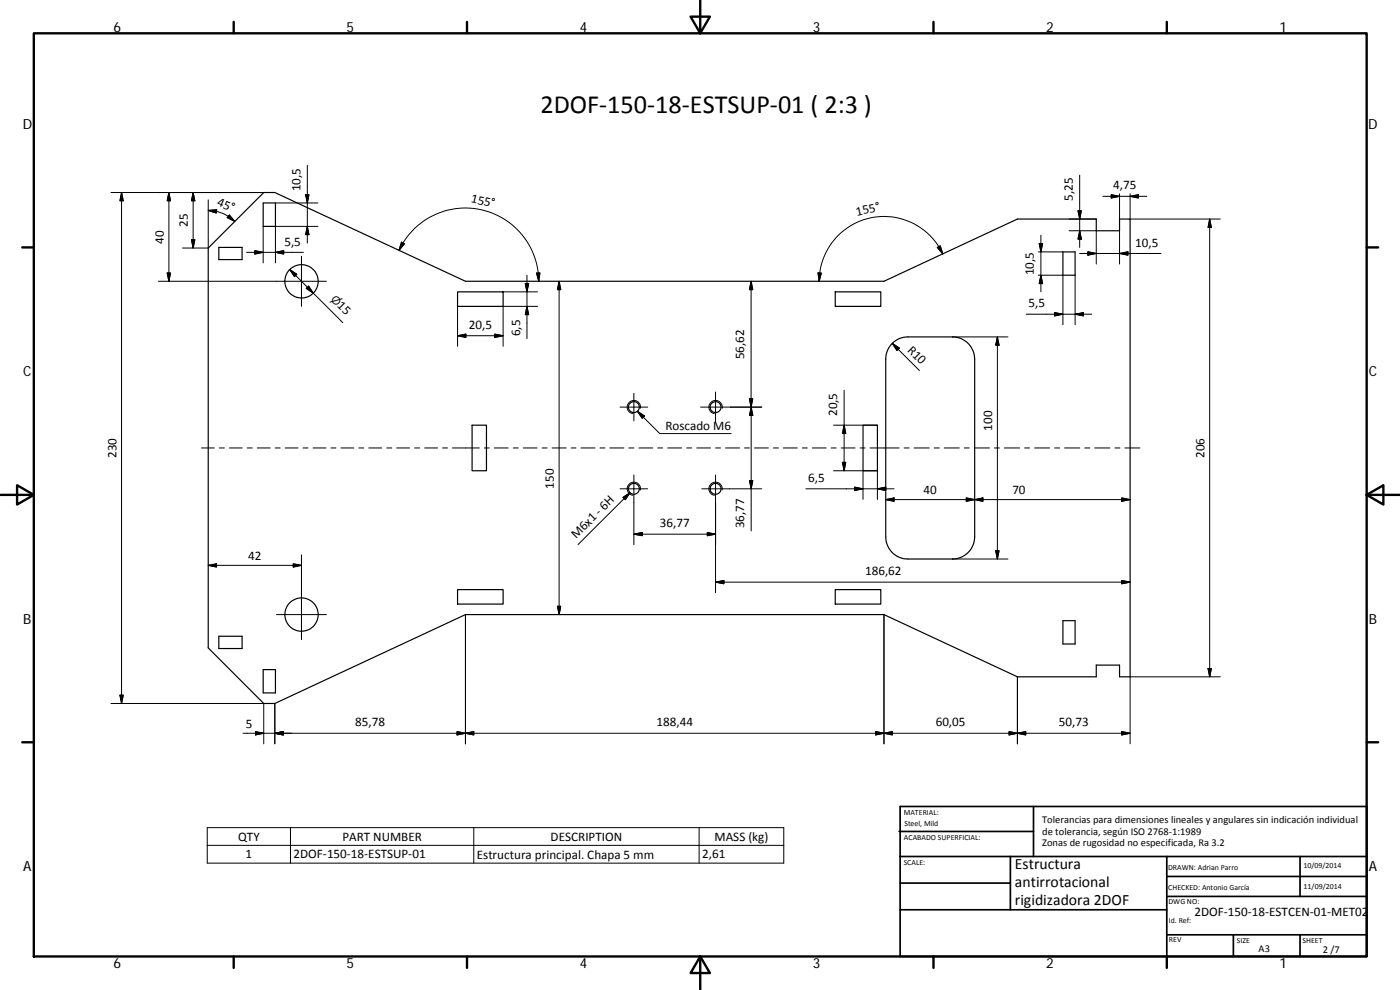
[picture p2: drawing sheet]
<svg xmlns="http://www.w3.org/2000/svg" width="420mm" height="297mm" viewBox="0 0 420 297" stroke-linecap="round" stroke-linejoin="round" font-family="sans-serif">
<g fill="none" stroke="#000" stroke-width=".36">
<path d="M79.2 57.8h3.3l57.2 26.6h125.6l40-18.7h23.7v3.5h7v-3.5h3.2v137.4h-3.2v-3.5h-7v3.5h-23.7l-40-18.7h-125.6l-57.2 26.7h-3.3l-16.7-16.7v-120zM65.7 74.2h7v3.7h-7zM79 60.9h3.7v7h-3.7zM319 75.6h3.7v7h-3.7zM137.3 87.6h13.7v4.3h-13.7zM250.7 87.6h13.6v4.3h-13.6zM268 102.8a6.5 6.5 0 0 1 4.5-1.7h13.3a6.7 6.7 0 0 1 6.7 6.6v53.4a6.7 6.7 0 0 1-6.7 6.6h-13.3a6.6 6.6 0 0 1-6.7-6.6v-53.4a6.9 6.9 0 0 1 2.2-4.9zM141.7 127.6h4.3v13.6h-4.3zM259 127.6h4.3v13.6h-4.3zM137.3 176.9h13.7v4.4h-13.7zM250.7 176.9h13.6v4.4h-13.6zM65.7 190.9h7v3.7h-7z"/>
<path d="M319 186.2h3.7v7h-3.7zM79 200.9h3.7v7h-3.7z"/>
<circle cx="90.5" cy="84.4" r="5"/>
<circle cx="190.2" cy="122.1" r="1.64"/>
<circle cx="214.7" cy="122.1" r="1.65"/>
<circle cx="190.2" cy="146.7" r="1.64"/>
<circle cx="214.7" cy="146.7" r="1.65"/>
<circle cx="90.5" cy="184.4" r="5"/>
</g>
<g fill="none" stroke="#000" stroke-width=".3">
<path d="M33.3 57.8h45.9M36.5 57.8v153.3M36.5 57.8l.5 2.4h-1zM50.7 57.8v26.6M50.7 57.8l.5 2.4h-1zM58 57.8v16.6M58 57.8l.5 2.4h-1zM62.5 60v14.4h-7.7M91.7 58.4h1l-.5 2.5zM92.2 49.6v23.3M324 52.6v21.6M331 58.9h13.2"/>
<path d="M333.5 58.4l2.5 .5-2.5 .5zM336 58.1v7.6M339.2 58.9l2.5-.5v1zM339.2 58.1v7.6h27M57.5 71.9h1l-.5 2.5zM62.5 63.1a11.6 11.6 0 0 1 8 3.3M62.5 63.1l2.5-.2-.1 1zM68.8 64.5l1.7 1.9-2.3-1.1zM74 75.7h17M76.5 75.2l2.5 .5-2.5 .5zM79 67.9v11M82.7 60.9h12.7"/>
<path d="M82.7 75.7l2.4-.5v1zM90.5 76.9v15M92.2 67.9l.5 2.5h-1zM95.4 67.9h-12.7v11M119.7 75.1a22 22 0 0 1 24.7-12.2 22 22 0 0 1 17.3 21.5M120.5 72.7l.9 .5-1.7 1.9zM281.3 74.2l.9-.4 .7 2.4zM282.9 76.2a19.5 19.5 0 0 0-21.8-10.8 19.5 19.5 0 0 0-15.3 19M311.6 75.6h7.4M311.9 73.1h1l-.5 2.5zM312.4 70.6v17M320.9 65.7h8.1"/>
<path d="M320.9 69.2h8.1v10M323.5 63.2h1l-.5 2.5zM324 76.1h24.4M324 69.2l.5 2.6h-1zM326.5 75.5l2.5 .6-2.5 .5zM336 76.1l2.5-.6v1.1zM336 69.2v10M363 65.7l.5 2.5h-.9zM363 65.7v137.4M50.2 81.9h1l-.5 2.5zM87 80.9l2.1 1.4-.7 .7zM87 80.9l15.9 15.9"/>
<path d="M92.6 85.8l1.4 2.1-2.1-1.4zM98 84.4h-50.5M137.3 91.9v12M151 87.6h10.3M157.6 85.1h1.1l-.6 2.5zM158.1 82.6v19M158.1 91.9l.6 2.5h-1.1zM161 81.9h1l-.3 2.5zM161.3 91.9h-10.3v12M167.8 84.4v100M167.8 84.4l.5 2.5h-1zM225.4 84.4v37.8"/>
<path d="M225.4 84.4l.5 2.5h-1zM245.5 81.9h1l-.7 2.5zM308 94.3h19.6M311.6 82.6h7.4v14.9M312.4 82.6l.5 2.5h-1zM316.5 93.8l2.5 .5-2.5 .5zM322.7 94.3l2.5-.5v1zM322.7 82.6v14.9M137.3 100.7l2.5-.5v1zM137.3 100.7h13.7M148.5 100.2l2.5 .5-2.5 .5zM190.2 118v8.3"/>
<path d="M214.7 117.6v9M224.9 119.7h1l-.5 2.5zM253.3 117.1v24.1M267.8 103l8.1 8.2M267.8 103l2.1 1.4-.7 .8zM285.8 101.1h16.7M299.3 101.1v66.6M299.3 101.1l.5 2.5h-1zM60.5 134.4h3.8M65.8 134.4h1.5M68.8 134.4h3.9M74.2 134.4h1.5"/>
<path d="M77.2 134.4h3.9M82.6 134.4h1.5M85.6 134.4h3.8M90.9 134.4h1.5M93.9 134.4h3.9M99.3 134.4h1.5M102.3 134.4h3.9M107.7 134.4h1.5M110.7 134.4h3.9M116.1 134.4h1.5M119.1 134.4h3.8M124.4 134.4h1.6"/>
<path d="M127.5 134.4h3.8M132.8 134.4h1.5M135.8 134.4h8.1M145.4 134.4h1.4M148.3 134.4h4.2M154 134.4h1.5M157 134.4h4.2M162.7 134.4h1.5M165.7 134.4h4.2M171.4 134.4h1.5M174.4 134.4h4.2M180.1 134.4h1.5"/>
<path d="M183 134.4h4.2M186.1 122.2h8.3M188.7 134.4h1.5M191.3 123.4l6.7 6.7h21.4M191.3 123.4l2.1 1.4-.7 .7zM191.7 134.4h4.2M192.2 122.5a1.99 1.99 0 0 0-1.6-2.3 1.99 1.99 0 0 0-2.3 1.6 1.99 1.99 0 0 0 1.6 2.3M197.4 134.4h1.5M200.4 134.4h4.2M206.1 134.4h1.5M209.1 134.4h4.1M210.3 122.2h18.3"/>
<path d="M214.7 134.4h1.5M216.7 122.5a2.01 2.01 0 0 0-1.6-2.3 2.01 2.01 0 0 0-2.3 1.6 2.01 2.01 0 0 0 1.6 2.3M217.8 134.4h4.1M223.4 134.4h1.5M225.4 122.2v37.1M225.4 122.2l.5 2.5h-1zM226.4 134.4h4.2M232.1 134.4h1.5M235.1 134.4h4.2M240.8 134.4h1.5M243.8 134.4h4.2M249.4 134.4h1.5"/>
<path d="M250.2 127.6h13.1M252.4 134.4h4.2M252.8 138.7h1l-.5 2.5zM253.3 127.6l.5 2.5h-1zM258.1 134.4h1.5M261.1 134.4h8.7M271.3 134.4h1.5M274.3 134.4h4.6M280.4 134.4h1.5M283.4 134.4h4.5M289.4 134.4h1.5M292.4 134.4h4.6"/>
<path d="M298.4 134.4h1.5M301.4 134.4h4.6M307.5 134.4h1.5M310.5 134.4h4.5M316.5 134.4h1.5M319.5 134.4h4.6M325.6 134.4h1.5M328.5 134.4h4.6M334.6 134.4h1.5M337.6 134.4h4.5M186.1 146.7h8.3M187 149.2l2.1-1.4-1.4 2.1z"/>
<path d="M189.1 147.8l-15.6 15.6M190.2 142.5v20.9M192.2 147a1.99 1.99 0 0 0-1.6-2.3 1.99 1.99 0 0 0-2.3 1.6 1.99 1.99 0 0 0 1.6 2.3M210.6 146.7h18M212.3 159.8l2.4 .5-2.4 .4zM214.7 142.5v35.3M216.7 147a2.01 2.01 0 0 0-1.6-2.3 2.01 2.01 0 0 0-2.3 1.6 2.01 2.01 0 0 0 1.6 2.3M224.9 144.2h1l-.5 2.5zM241.9 146.7h26.4M250.2 141.2h13.1v8.6M256.5 146.2l2.5 .5-2.5 .5zM259 141.2v8.6"/>
<path d="M263.3 146.7l2.5-.5v1zM265.8 149.9l2.5-.5v1zM265.8 149.9h73.4M290 149.4l2.5 .5-2.5 .5zM292.5 149.9l2.5-.5v1zM336.6 149.4l2.6 .5-2.6 .5zM62.5 169.6l2.5-.4v.9zM62.5 169.6h28M88 169.2l2.5 .4-2.5 .5zM90.5 166.5v25.4M190.2 160.3l2.5-.5v.9zM190.2 160.3h24.5"/>
<path d="M214.7 174.7l2.5-.5v1zM214.7 174.7h124.5M285.8 167.7h16.7M298.8 165.2h1l-.5 2.5zM336.6 174.2l2.6 .5-2.6 .5zM83 184.4h15M139.7 184.4v38.8M167.3 181.9h1l-.5 2.5zM265.3 184.4v38.8M33.3 211.1h45.9v12.1M36 208.6h1l-.5 2.5zM76.7 219.5l2.5 .5-2.5 .5z"/>
<path d="M82.5 211.1v12.1M137.2 219.5l2.5 .5-2.5 .5zM262.8 219.5l2.5 .5-2.5 .5zM302.8 219.5l2.5 .5-2.5 .5zM305.3 203.1v20.1M336.6 219.5l2.6 .5-2.6 .5zM362.6 200.6h.9l-.5 2.5zM366.2 203.1h-27v20.1M73 220h266.2M82.5 220l2.5-.5v1zM139.7 220l2.5-.5v1zM265.3 220l2.5-.5v1z"/>
<path d="M305.3 220l2.5-.5v1zM62.2 248.3h173v10.7h-173zM62.2 253.6h173M87.2 248.3v10.7M142.2 248.3v10.7M209.8 248.3v10.7"/>
</g>
<g fill="none" stroke="#000" stroke-width=".71">
<path d="M10.1 10h400.1v277h-400.1zM70.1 6.6v3.4M140.2 6.6v3.4M207.3 5h5.8l-2.9 5zM210.2 0v10M280.2 6.6v3.4M350.2 6.6v3.4M6.7 74.2h3.4M410.2 74.2h3.4M.2 148.5h9.9M5.1 145.6l5 2.9-5 2.9zM410.2 148.5l5-2.9v5.8z"/>
<path d="M410.2 148.5h9.9M6.7 222.7h3.4M410.2 222.7h3.4M70.1 287v3.4M140.2 287v3.4M210.2 287l2.9 5h-5.8zM210.2 287v10M280.2 287v3.4M350.2 287v3.4"/>
</g>
<g fill="none" stroke="#000" stroke-width=".51">
<path d="M269.8 249.5h40.4M270.1 257h140.1M270.1 242h140.1v45h-140.1zM303.2 257v16M310.2 242v15M350.2 257v30M390.2 257v12M270.1 273h80.1M270.1 265h33.1M350.2 269h60M350.2 263h60M350.2 280.5h60"/>
<path d="M370.2 280.5v6.5M390.2 280.5v6.5"/>
</g>
<g fill="#000" stroke="#000" stroke-width=".3">
<path d="M91.7 58.4h1l-.5 2.5zM333.5 58.4l2.5 .5-2.5 .5zM339.2 58.9l2.5-.5v1zM36.5 57.8l.5 2.4h-1zM50.7 57.8l.5 2.4h-1zM57.5 71.9h1l-.5 2.5zM58 57.8l.5 2.4h-1zM62.5 63.1l2.5-.2-.1 1zM68.8 64.5l1.7 1.9-2.3-1.1zM76.5 75.2l2.5 .5-2.5 .5zM82.7 75.7l2.4-.5v1zM92.2 67.9l.5 2.5h-1z"/>
<path d="M120.5 72.7l.9 .5-1.7 1.9zM281.3 74.2l.9-.4 .7 2.4zM311.9 73.1h1l-.5 2.5zM323.5 63.2h1l-.5 2.5zM324 69.2l.5 2.6h-1zM326.5 75.5l2.5 .6-2.5 .5zM336 76.1l2.5-.6v1.1zM363 65.7l.5 2.5h-.9zM50.2 81.9h1l-.5 2.5zM87 80.9l2.1 1.4-.7 .7zM92.6 85.8l1.4 2.1-2.1-1.4zM157.6 85.1h1.1l-.6 2.5z"/>
<path d="M158.1 91.9l.6 2.5h-1.1zM161 81.9h1l-.3 2.5zM167.8 84.4l.5 2.5h-1zM225.4 84.4l.5 2.5h-1zM245.5 81.9h1l-.7 2.5zM312.4 82.6l.5 2.5h-1zM316.5 93.8l2.5 .5-2.5 .5zM322.7 94.3l2.5-.5v1zM137.3 100.7l2.5-.5v1zM148.5 100.2l2.5 .5-2.5 .5zM224.9 119.7h1l-.5 2.5zM267.8 103l2.1 1.4-.7 .8z"/>
<path d="M299.3 101.1l.5 2.5h-1zM191.3 123.4l2.1 1.4-.7 .7zM225.4 122.2l.5 2.5h-1zM252.8 138.7h1l-.5 2.5zM253.3 127.6l.5 2.5h-1zM187 149.2l2.1-1.4-1.4 2.1zM190.2 160.3l2.5-.5v.9zM224.9 144.2h1l-.5 2.5zM256.5 146.2l2.5 .5-2.5 .5zM263.3 146.7l2.5-.5v1zM265.8 149.9l2.5-.5v1zM290 149.4l2.5 .5-2.5 .5z"/>
<path d="M292.5 149.9l2.5-.5v1zM336.6 149.4l2.6 .5-2.6 .5zM62.5 169.6l2.5-.4v.9zM88 169.2l2.5 .4-2.5 .5zM212.3 159.8l2.4 .5-2.4 .4zM214.7 174.7l2.5-.5v1zM298.8 165.2h1l-.5 2.5zM336.6 174.2l2.6 .5-2.6 .5zM167.3 181.9h1l-.5 2.5zM36 208.6h1l-.5 2.5zM82.5 220l2.5-.5v1zM139.7 220l2.5-.5v1z"/>
<path d="M265.3 220l2.5-.5v1zM305.3 220l2.5-.5v1zM362.6 200.6h.9l-.5 2.5zM76.7 219.5l2.5 .5-2.5 .5zM137.2 219.5l2.5 .5-2.5 .5zM262.8 219.5l2.5 .5-2.5 .5zM302.8 219.5l2.5 .5-2.5 .5zM336.6 219.5l2.6 .5-2.6 .5z"/>
</g>
<text font-size="7.9" x="162.2" y="33.8">2DOF‐150‐18‐ESTSUP‐01 ( 2:3 )</text>
<g font-size="4.7">
<text x="304.6" y="260.7">Estructura</text>
<text x="304.6" y="266">antirrotacional</text>
<text x="304.6" y="271.5">rigidizadora 2DOF</text>
</g>
<g font-size="4.2">
<text x="34" y="9.6">6</text>
<text x="104" y="9.6">5</text>
<text x="174" y="9.6">4</text>
<text x="244" y="9.6">3</text>
<text x="314" y="9.6">2</text>
<text x="384" y="9.6">1</text>
<text x="6.8" y="38.7">D</text>
<text x="410.6" y="38.7">D</text>
<text x="7" y="112.9">C</text>
<text x="410.8" y="112.9">C</text>
<text x="7" y="187.1">B</text>
<text x="410.8" y="187.1">B</text>
<text x="7" y="261.3">A</text>
<text x="410.8" y="261.3">A</text>
<text x="34" y="290.4">6</text>
<text x="104" y="290.4">5</text>
<text x="174" y="290.4">4</text>
<text x="244" y="290.4">3</text>
<text x="314" y="290.4">2</text>
<text x="384" y="290.4">1</text>
</g>
<g font-size="3.9">
<text x="90.2" y="57.3" transform="rotate(-90 90.2 57.3)">10,5</text>
<text x="334.1" y="56.8">4,75</text>
<text x="64.9" y="61.6" transform="rotate(22 64.9 61.6)">45°</text>
<text x="141.2" y="60.6" transform="rotate(12 141.2 60.6)">155°</text>
<text x="257.2" y="64.7" transform="rotate(-12 257.2 64.7)">155°</text>
<text x="321.9" y="60.3" transform="rotate(-90 321.9 60.3)">5,25</text>
<text x="56.4" y="68.1" transform="rotate(-90 56.4 68.1)">25</text>
<text x="49.1" y="73.1" transform="rotate(-90 49.1 73.1)">40</text>
<text x="85.3" y="73.7">5,5</text>
<text x="340.7" y="74">10,5</text>
<text x="310.3" y="82.6" transform="rotate(-90 310.3 82.6)">10,5</text>
<text x="101" y="91.9" transform="rotate(45 101 91.9)">15</text>
<text x="308.7" y="92.2">5,5</text>
<text x="140.7" y="98.7">20,5</text>
<text x="156.1" y="100.9" transform="rotate(-90 156.1 100.9)">6,5</text>
<text x="223.3" y="107.8" transform="rotate(-90 223.3 107.8)">56,62</text>
<text x="272.1" y="105.2" transform="rotate(45 272.1 105.2)">R10</text>
<text x="251.2" y="124.8" transform="rotate(-90 251.2 124.8)">20,5</text>
<text x="199.7" y="129">Roscado M6</text>
<text x="297.8" y="129.2" transform="rotate(-90 297.8 129.2)">100</text>
<text x="34.9" y="137.4" transform="rotate(-90 34.9 137.4)">230</text>
<text x="361.5" y="137.4" transform="rotate(-90 361.5 137.4)">206</text>
<text x="166.3" y="146.6" transform="rotate(-90 166.3 146.6)">150</text>
<text x="242.6" y="144.6">6,5</text>
<text x="277.2" y="148.4">40</text>
<text x="303.8" y="148.4">70</text>
<text x="172.9" y="161.8" transform="rotate(-45 172.9 161.8)">M6x1 ‐ 6H</text>
<text x="198" y="158.2">36,77</text>
<text x="223.3" y="158.5" transform="rotate(-90 223.3 158.5)">36,77</text>
<text x="74.5" y="168.1">42</text>
<text x="259.6" y="172.6">186,62</text>
<text x="73.8" y="218.4">5</text>
<text x="106.6" y="217.9">85,78</text>
<text x="197" y="217.9">188,44</text>
<text x="280.8" y="217.9">60,05</text>
<text x="317.7" y="217.9">50,73</text>
<text x="71.5" y="252.2">QTY</text>
<text x="73.7" y="257.5">1</text>
<text x="88.1" y="257.5">2DOF‐150‐18‐ESTSUP‐01</text>
<text x="102.8" y="252.2">PART NUMBER</text>
<text x="143.1" y="257.6">Estructura principal. Chapa 5 mm</text>
<text x="165.3" y="252.2">DESCRIPTION</text>
<text x="210.7" y="257.5">2,61</text>
<text x="214.4" y="252.3">MASS (kg)</text>
<text x="358.5" y="274.9">2DOF‐150‐18‐ESTCEN‐01‐MET02</text>
</g>
<text font-size="3.3" x="99" y="89.9" transform="rotate(45 99 89.9)">⌀</text>
<g font-size="3.1">
<text x="312.8" y="246.8">Tolerancias para dimensiones lineales y angulares sin indicación individual</text>
<text x="312.8" y="250.4">de tolerancia, según ISO 2768‐1:1989</text>
<text x="312.8" y="254">Zonas de rugosidad no especificada, Ra 3.2</text>
<text x="377.7" y="285.6">A3</text>
<text x="397" y="285.9">2 /7</text>
</g>
<g font-size="2.4">
<text x="271.2" y="244.4">MATERIAL:</text>
<text x="271.3" y="251.9">ACABADO SUPERFICIAL:</text>
<text x="271.4" y="247.9">Steel, Mild</text>
<text x="271.2" y="259.7">SCALE:</text>
<text x="350.6" y="260.9">DRAWN: Adrian Parro</text>
<text x="391.2" y="260.6">10/09/2014</text>
<text x="350.6" y="267">CHECKED: Antonio García</text>
<text x="391.2" y="266.6">11/09/2014</text>
<text x="350.7" y="271.4">DWG NO:</text>
<text x="350.8" y="276.8">Id. Ref:</text>
<text x="350.8" y="282.8">REV</text>
<text x="371.2" y="282.9">SIZE</text>
<text x="390.9" y="282.9">SHEET</text>
</g>
</svg>
